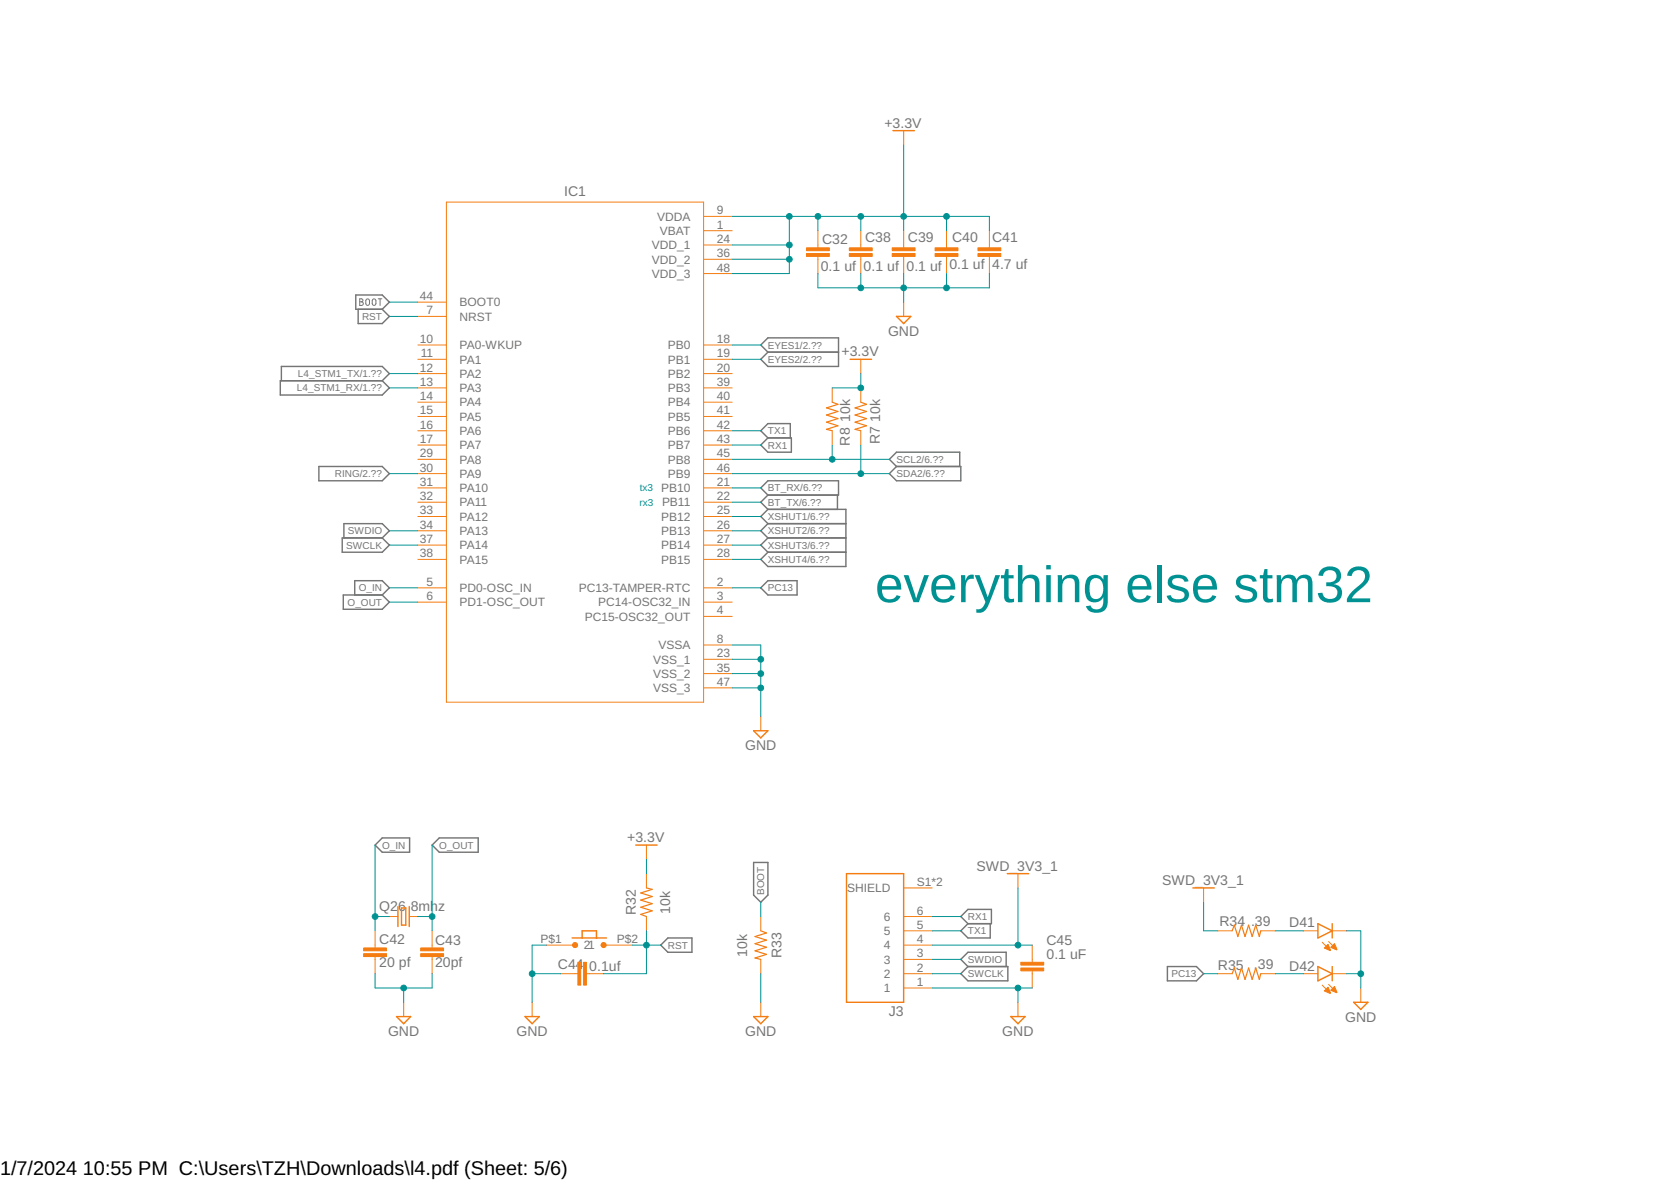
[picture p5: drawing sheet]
<svg xmlns="http://www.w3.org/2000/svg" width="297mm" height="210mm" viewBox="0 0 297 210" stroke-linecap="round" stroke-linejoin="round" font-family="sans-serif">
<g fill="none" stroke="#757575" stroke-width=".25">
<path d="M63.2 52.4h4.7l1.3 1.3-1.3 1.3h-4.7zM63.7 55v2.5h4.2l1.3-1.3-1.3-1.2M49.8 67.7h18.1l1.3 1.2-1.3 1.3h-18.1zM50 67.7v-2.6h17.9l1.3 1.3-1.3 1.3M135.2 61.3l1.3-1.3h12.6v5.1h-12.6l-1.3-1.2 1.3-1.3zM136.5 77.8l-1.3-1.2 1.3-1.3h4v2.5M136.5 77.8h4.2v2.6h-4.2l-1.3-1.3zM136.5 62.6h12.6M56.7 82.9h11.2l1.3 1.3-1.3 1.2h-11.2zM60.8 95.6h7.1l1.3 1.3-1.3 1.2h-7.1zM61.1 95.6v-2.5h6.8l1.3 1.2-1.3 1.3M135.2 86.7l1.3-1.3h12.6v2.6h-12.6z"/>
<path d="M136.5 98.1h13.9M136.5 95.6h13.9M136.5 93.1h13.9M136.5 88l-1.3 1.3 1.3 1.2M136.5 90.5h13.9v10.2h-13.9l-1.3-1.3 1.3-1.3M136.5 90.5l-1.3 1.3 1.3 1.3M136.5 93.1l-1.3 1.2 1.3 1.3M136.5 95.6l-1.3 1.3 1.3 1.2M148.9 88v2.5M159.4 82.9l-1.3-1.3 1.3-1.2h11.2v2.5M159.4 82.9h11.4v2.5h-11.4l-1.3-1.2zM61 105.7h6.9l1.3 1.3-1.3 1.3h-6.9z"/>
<path d="M63.1 105.7v-2.5h4.8l1.3 1.3-1.3 1.2M135.2 104.5l1.3-1.3h5.2v2.5h-5.2zM66.7 150.2l1.2-1.3h4.9v2.6h-4.9zM78.1 148.9h6.9v2.6h-6.9l-1.3-1.3zM134 153.3h2.5v5.8l-1.3 1.3-1.2-1.3zM117.5 168l1.2-1.3h4.3v2.5h-4.3zM170.8 162.9l1.3-1.3h4.1v2.6h-4.1zM170.8 173.1l1.3-1.3h7.1v2.5h-7.1zM172.1 164.2l-1.3 1.2 1.3 1.3h3.9v-2.5M172.1 171.8l-1.3-1.3 1.3-1.3h6.8v2.6M207.5 171.8h5.2l1.3 1.3-1.3 1.2h-5.2z"/>
</g>
<path d="M63.9 53.1l.6 .1v.3l-.2 .1 .3 .3-.2 .4h-.5zM63.9 53.6h.4M65.2 53.2l.2-.1 .3 .3-.1 .7-.2 .2-.2-.1-.2-.2zM66.3 53.2l.3-.1 .2 .3v.7l-.2 .2-.3-.1-.1-.2zM67.2 53.1h.7M67.6 53.1v1.2" fill="none" stroke="#757575" stroke-width=".18"/>
<g fill="none" stroke="#f57c10" stroke-width=".18">
<path d="M79.4 35.9h45.7v88.9h-45.7zM125.1 38.5h5.1M160.6 23.2v2.6M74.3 56.2h5.1M74.3 53.7h5.1M125.1 43.5h5.1M125.1 46.1h5.1M125.1 41h5.1M125.1 48.6h5.1M145.4 41v3M145.4 45.6v3M153 41v3"/>
<path d="M153 45.6v3M160.6 41v3M160.6 45.6v3M160.6 53.7v2.5M168.3 41v3M168.3 45.6v3M175.9 41v3M175.9 45.6v3M74.3 61.3h5.1M74.3 63.9h5.1M74.3 66.4h5.1M74.3 68.9h5.1"/>
<path d="M74.3 71.5h5.1M74.3 74h5.1M74.3 76.6h5.1M74.3 79.1h5.1M125.1 61.3h5.1M125.1 63.9h5.1M125.1 66.4h5.1M125.1 68.9h5.1M125.1 71.5h5.1M125.1 74h5.1M125.1 76.6h5.1M125.1 79.1h5.1"/>
<path d="M147.9 68.9v2.6M147.9 76.6v2.5M153 63.9v2.5M153 68.9v2.6M153 76.6v2.5M74.3 81.6h5.1M74.3 84.2h5.1M74.3 86.7h5.1M74.3 89.3h5.1M74.3 91.8h5.1M74.3 94.3h5.1M74.3 96.9h5.1"/>
<path d="M74.3 99.4h5.1M125.1 81.6h5.1M125.1 84.2h5.1M125.1 86.7h5.1M125.1 89.3h5.1M125.1 91.8h5.1M125.1 94.3h5.1M125.1 96.9h5.1M125.1 99.4h5.1M74.3 104.5h5.1M74.3 107h5.1M125.1 114.6h5.1"/>
<path d="M125.1 119.7h5.1M125.1 117.2h5.1M125.1 104.5h5.1M125.1 107h5.1M125.1 109.6h5.1M125.1 122.3h5.1M135.2 127.3v2.6M114.9 150.2v2.5M114.9 155.3v2.5M160.6 157.8h5.1M181 155.3v2.5M214 157.8v2.6"/>
<path d="M66.7 165.4v3.1M66.7 170v3.1M69.2 162.9h1.5M71.8 178.1v2.6M72.7 162.9h1.6M76.8 165.4v3.1M76.8 170v3.1M94.6 178.1v2.6M97.1 168h5.1M99.7 173.1h3M104.2 173.1h3.1M107.3 168h5.1"/>
<path d="M114.9 162.9v2.5M135.2 162.9v2.5M135.2 170.5v2.6M135.2 178.1v2.6M160.6 162.9h5.1M160.6 168h5.1M160.6 173.1h5.1M160.6 175.6h5.1M160.6 170.5h5.1M160.6 165.4h5.1M181 178.1v2.6M183.5 168v3"/>
<path d="M183.5 172.6v3M216.5 173.1h2.5M216.5 165.4h2.5M224.1 173.1h2.6M224.1 165.4h2.6M231.7 173.1h2.6M231.7 165.4h2.6M235 167.5l1.4 1.4M235 175.1l1.4 1.4M236.2 167.3l1.4 1.4M236.2 175l1.4 1.4M236.8 173.1h2.6"/>
<path d="M236.8 165.4h2.6M241.9 175.6v2.5"/>
</g>
<g fill="none" stroke="#f57c10" stroke-width=".25">
<path d="M158.7 23.2h3.8M159.4 56.2h2.5l-1.3 1.3zM151.1 63.9h3.8M134 129.9h2.5l-1.3 1.2zM113 150.2h3.8M150.5 155.3h10.1v22.8h-10.1zM179 155.3h3.9M212 157.8h3.9M70.7 161.1v3.6M71.4 161.4h.7v3h-.7zM72.7 161.1v3.6M101.7 166.7h6.1"/>
<path d="M103.5 166.7v-1.3h2.5v1.3M234.3 164.2l2.5 1.2-2.5 1.3zM234.3 171.8l2.5 1.3-2.5 1.2zM236.8 164.2v2.5M236.8 171.8v2.5M240.6 178.1h2.6l-1.3 1.3zM70.5 180.7h2.5l-1.2 1.2zM93.3 180.7h2.6l-1.3 1.2zM134 180.7h2.5l-1.3 1.2zM179.7 180.7h2.5l-1.2 1.2z"/>
</g>
<g fill="#f57c10" stroke="#f57c10" stroke-width=".18">
<path d="M143.4 45.1h4v.5h-4z"/>
<path d="M143.4 44h4v.6h-4z"/>
<path d="M151 45.1h4v.5h-4z"/>
<path d="M151 44h4v.6h-4z"/>
<path d="M158.6 45.1h4.1v.5h-4.1z"/>
<path d="M158.6 44h4.1v.6h-4.1z"/>
<path d="M166.2 45.1h4.1v.5h-4.1z"/>
<path d="M166.2 44h4.1v.6h-4.1z"/>
<path d="M173.8 45.1h4.1v.5h-4.1z"/>
<path d="M173.8 44h4.1v.6h-4.1z"/>
<path d="M64.6 169.5h4.1v.5h-4.1z"/>
<path d="M64.6 168.5h4.1v.5h-4.1z"/>
<path d="M74.8 169.5h4v.5h-4z"/>
<path d="M74.8 168.5h4v.5h-4z"/>
<path d="M103.7 171h.5v4.1h-.5z"/>
<path d="M102.7 171h.5v4.1h-.5z"/>
<path d="M181.5 172h4v.6h-4z"/>
<path d="M181.5 171h4v.5h-4z"/>
</g>
<g fill="#f57c10" stroke="#f57c10" stroke-width=".18">
<path d="M107.1 167.6a.46 .46 0 0 1 .6 .2 .46 .46 0 0 1-.3 .6 .46 .46 0 0 1-.6-.4h.6h-.6z" fill-rule="evenodd"/>
<path d="M102 167.6a.46 .46 0 0 1 .7 .2 .46 .46 0 0 1-.4 .6 .46 .46 0 0 1-.5-.4h.5h-.5z" fill-rule="evenodd"/>
<path d="M235.4 168.5l.7-.7 .4 1.1v.1z" fill-rule="evenodd"/>
<path d="M236.6 168.4l.6-.7 .5 1.1h-.1z" fill-rule="evenodd"/>
<path d="M235.4 176.1l.7-.6 .4 1v.1z" fill-rule="evenodd"/>
<path d="M236.6 176l.6-.7 .5 1.1h-.1z" fill-rule="evenodd"/>
</g>
<path d="M147.9 71.5l1 .4-2 .6 2 .6-2 .7 2 .6-2 .6 2 .7-2 .6 1 .3M153 71.5l1 .4-2 .6 2 .6-2 .7 2 .6-2 .6 2 .7-2 .6 1 .3M114.9 157.8l1 .3-2 .6 2 .6-2 .7 2 .6-2 .6 2 .7-2 .6 1 .4M135.2 165.4l1 .4-2 .7 2 .6-2 .6 2 .7-2 .6 2 .6-2 .7 1 .2M219 165.4l.4-1 .6 2.1 .7-2.1 .6 2.1 .7-2.1 .6 2.1 .6-2.1 .7 2.1 .2-1.1M219 173.1l.4-1.1 .6 2.1 .7-2.1 .6 2.1 .7-2.1 .6 2.1 .6-2.1 .7 2.1 .2-1" fill="none" stroke="#f57c10" stroke-width=".21"/>
<g fill="none" stroke="#009292" stroke-width=".18">
<path d="M130.2 38.5h45.7v2.5M140.3 38.5v10.1h-10.1M145.4 38.5v2.5M153 38.5v2.5M160.6 25.8v15.2M168.3 38.5v2.5M69.2 56.2h5.1M69.2 53.7h5.1M130.2 43.5h10.1M130.2 46.1h10.1M145.4 48.6v2.6h30.5v-2.6M153 48.6v2.6"/>
<path d="M160.6 48.6v5.1M168.3 48.6v2.6M69.2 68.9h5.1M69.2 66.4h5.1M130.2 76.6h5M130.2 79.1h5M130.2 61.3h5M130.2 63.9h5M147.9 79.1v2.5M153 66.4v2.5h-5.1M153 79.1v5.1M69.2 96.9h5.1"/>
<path d="M69.2 94.3h5.1M69.2 84.2h5.1M130.2 96.9h5M130.2 94.3h5M130.2 81.6h27.9M130.2 84.2h27.9M130.2 86.7h5M130.2 89.3h5M130.2 91.8h5M130.2 99.4h5M69.2 104.5h5.1M69.2 107h5.1"/>
<path d="M130.2 114.6h5v12.7M130.2 119.7h5M130.2 117.2h5M130.2 104.5h5M130.2 122.3h5M66.7 150.2v15.2M76.8 150.2v15.2M114.9 152.7v2.6M181 157.8v10.2M66.7 173.1v2.5h10.1v-2.5M66.7 162.9h2.5M71.8 175.6v2.5"/>
<path d="M74.3 162.9h2.5M94.6 173.1h5.1M97.1 168h-2.5v10.1M112.4 168h5.1M114.9 165.4v7.7h-7.6M135.2 160.4v2.5M135.2 173.1v5M165.7 175.6h17.8M165.7 168h17.8M165.7 173.1h5.1M165.7 165.4h5.1M165.7 162.9h5.1"/>
<path d="M165.7 170.5h5.1M181 175.6v2.5M214 173.1h2.5M214 160.4v5h2.5M226.7 173.1h5M226.7 165.4h5M239.4 173.1h2.5M239.4 165.4h2.5v10.2"/>
</g>
<g fill="#009292" stroke="#009292" stroke-width=".18">
<circle cx="168.3" cy="51.2" r=".51"/>
<circle cx="160.6" cy="51.2" r=".51"/>
<circle cx="153" cy="51.2" r=".51"/>
<circle cx="135.2" cy="117.2" r=".51"/>
<circle cx="135.2" cy="119.7" r=".51"/>
<circle cx="135.2" cy="122.3" r=".51"/>
<circle cx="71.8" cy="175.6" r=".51"/>
<circle cx="94.6" cy="173.1" r=".51"/>
<circle cx="181" cy="175.6" r=".51"/>
<circle cx="241.9" cy="173.1" r=".51"/>
<circle cx="140.3" cy="43.5" r=".51"/>
<circle cx="140.3" cy="38.5" r=".51"/>
<circle cx="140.3" cy="46.1" r=".51"/>
<circle cx="145.4" cy="38.5" r=".51"/>
<circle cx="168.3" cy="38.5" r=".51"/>
<circle cx="160.6" cy="38.5" r=".51"/>
<circle cx="153" cy="38.5" r=".51"/>
<circle cx="153" cy="68.9" r=".51"/>
<circle cx="114.9" cy="168" r=".51"/>
<circle cx="66.7" cy="162.9" r=".51"/>
<circle cx="76.8" cy="162.9" r=".51"/>
<circle cx="147.9" cy="81.6" r=".51"/>
<circle cx="153" cy="84.2" r=".51"/>
<circle cx="181" cy="168" r=".51"/>
</g>
<text font-size="9.1" fill="#009292" x="155.6" y="107">everything else stm32</text>
<g font-size="3.5">
<text x="0" y="208.9">1/7/2024</text>
<text x="14.7" y="208.9">10:55 PM C:\Users\TZH\Downloads\l4.pdf (Sheet: 5/6)</text>
</g>
<g font-size="2.5" fill="#757575">
<text x="157.2" y="22.7">+3.3V</text>
<text x="100.3" y="34.8">IC1</text>
<text x="146.2" y="43.3">C32</text>
<text x="153.8" y="43">C38</text>
<text x="161.4" y="43">C39</text>
<text x="168.8" y="47.9">0.1 uf</text>
<text x="169.3" y="43">C40</text>
<text x="176.4" y="47.9">4.7 uf</text>
<text x="176.4" y="43">C41</text>
<text x="145.9" y="48.1">0.1 uf</text>
<text x="153.5" y="48.1">0.1 uf</text>
<text x="161.1" y="48.1">0.1 uf</text>
<text x="157.9" y="59.7">GND</text>
<text x="149.6" y="63.4">+3.3V</text>
<text x="151.1" y="75" transform="rotate(-90 151.1 75)">10k</text>
<text x="156.4" y="75" transform="rotate(-90 156.4 75)">10k</text>
<text x="151.1" y="79.2" transform="rotate(-90 151.1 79.2)">R8</text>
<text x="156.4" y="78.9" transform="rotate(-90 156.4 78.9)">R7</text>
<text x="132.5" y="133.3">GND</text>
<text x="111.5" y="149.7">+3.3V</text>
<text x="173.6" y="154.8">SWD_3V3_1</text>
<text x="67.4" y="161.9">Q2</text>
<text x="70.8" y="161.9">6</text>
<text x="73" y="161.9">8mhz</text>
<text x="206.6" y="157.3">SWD_3V3_1</text>
<text x="67.4" y="167.7">C42</text>
<text x="77.3" y="168">C43</text>
<text x="113" y="162.6" transform="rotate(-90 113 162.6)">R32</text>
<text x="119.1" y="162.4" transform="rotate(-90 119.1 162.4)">10k</text>
<text x="186" y="168">C45</text>
<text x="216.8" y="164.6">R34 .39</text>
<text x="229.2" y="164.7">D41</text>
<text x="67.4" y="171.8">20 pf</text>
<text x="77.3" y="171.8">20pf</text>
<text x="99.2" y="172.3">C44</text>
<text x="104.8" y="172.5">0.1uf</text>
<text x="132.8" y="170" transform="rotate(-90 132.8 170)">10k</text>
<text x="138.9" y="170.3" transform="rotate(-90 138.9 170.3)">R33</text>
<text x="186" y="170.5">0.1 uF</text>
<text x="216.5" y="172.4">R35</text>
<text x="222.9" y="172.2">.39</text>
<text x="229.2" y="172.5">D42</text>
<text x="69" y="184.1">GND</text>
<text x="91.8" y="184.1">GND</text>
<text x="132.5" y="184.1">GND</text>
<text x="158" y="180.5">J3</text>
<text x="178.2" y="184.1">GND</text>
<text x="239.1" y="181.6">GND</text>
</g>
<g font-size="2.1" fill="#757575">
<text x="116.8" y="39.2">VDDA</text>
<text x="117.3" y="41.8">VBAT</text>
<text x="127.4" y="38.1">9</text>
<text x="127.4" y="40.6">1</text>
<text x="115.9" y="44.3">VDD_1</text>
<text x="115.9" y="46.8">VDD_2</text>
<text x="127.4" y="43.2">24</text>
<text x="127.4" y="45.7">36</text>
<text x="74.7" y="53.3">44</text>
<text x="115.9" y="49.4">VDD_3</text>
<text x="127.4" y="48.3">48</text>
<text x="75.8" y="55.9">7</text>
<text x="81.7" y="57">NRST</text>
<text x="81.7" y="54.5">BOOT0</text>
<text x="74.7" y="61">10</text>
<text x="74.8" y="63.5">11</text>
<text x="81.7" y="62.1">PA0-WKUP</text>
<text x="81.7" y="64.6">PA1</text>
<text x="118.7" y="62.1">PB0</text>
<text x="118.7" y="64.6">PB1</text>
<text x="127.4" y="61">18</text>
<text x="127.4" y="63.5">19</text>
<text x="74.7" y="66">12</text>
<text x="74.7" y="68.6">13</text>
<text x="74.7" y="71.1">14</text>
<text x="81.7" y="67.2">PA2</text>
<text x="81.7" y="69.7">PA3</text>
<text x="118.7" y="67.2">PB2</text>
<text x="118.7" y="69.7">PB3</text>
<text x="127.4" y="66">20</text>
<text x="127.4" y="68.6">39</text>
<text x="127.4" y="71.1">40</text>
<text x="74.7" y="73.7">15</text>
<text x="74.7" y="76.2">16</text>
<text x="81.7" y="72.2">PA4</text>
<text x="81.7" y="74.8">PA5</text>
<text x="81.7" y="77.3">PA6</text>
<text x="118.7" y="72.2">PB4</text>
<text x="118.7" y="74.8">PB5</text>
<text x="118.7" y="77.3">PB6</text>
<text x="127.4" y="73.7">41</text>
<text x="127.4" y="76.2">42</text>
<text x="74.7" y="78.7">17</text>
<text x="74.7" y="81.3">29</text>
<text x="74.7" y="83.8">30</text>
<text x="81.7" y="79.9">PA7</text>
<text x="81.7" y="82.4">PA8</text>
<text x="118.7" y="79.9">PB7</text>
<text x="118.7" y="82.4">PB8</text>
<text x="127.4" y="78.7">43</text>
<text x="127.4" y="81.3">45</text>
<text x="127.4" y="83.8">46</text>
<text x="74.7" y="86.4">31</text>
<text x="74.7" y="88.9">32</text>
<text x="81.7" y="84.9">PA9</text>
<text x="81.7" y="87.5">PA10</text>
<text x="117.5" y="87.5">PB10</text>
<text x="118.7" y="84.9">PB9</text>
<text x="127.4" y="86.4">21</text>
<text x="127.4" y="88.9">22</text>
<text x="74.7" y="91.4">33</text>
<text x="74.7" y="94">34</text>
<text x="81.7" y="90">PA11</text>
<text x="81.7" y="92.6">PA12</text>
<text x="81.7" y="95.1">PA13</text>
<text x="117.5" y="92.6">PB12</text>
<text x="117.5" y="95.1">PB13</text>
<text x="117.7" y="90">PB11</text>
<text x="127.4" y="91.4">25</text>
<text x="127.4" y="94">26</text>
<text x="74.7" y="96.5">37</text>
<text x="74.7" y="99.1">38</text>
<text x="81.7" y="97.6">PA14</text>
<text x="81.7" y="100.2">PA15</text>
<text x="117.5" y="97.6">PB14</text>
<text x="117.5" y="100.2">PB15</text>
<text x="127.4" y="96.5">27</text>
<text x="127.4" y="99.1">28</text>
<text x="75.8" y="104.1">5</text>
<text x="75.8" y="106.7">6</text>
<text x="81.7" y="105.3">PD0-OSC_IN</text>
<text x="81.7" y="107.8">PD1-OSC_OUT</text>
<text x="102.9" y="105.3">PC13-TAMPER-RTC</text>
<text x="106.4" y="107.8">PC14-OSC32_IN</text>
<text x="127.4" y="104.1">2</text>
<text x="127.4" y="106.7">3</text>
<text x="104" y="110.3">PC15-OSC32_OUT</text>
<text x="127.4" y="109.2">4</text>
<text x="116.1" y="117.9">VSS_1</text>
<text x="117.1" y="115.4">VSSA</text>
<text x="127.4" y="114.3">8</text>
<text x="127.4" y="119.4">35</text>
<text x="127.4" y="116.8">23</text>
<text x="116.1" y="120.5">VSS_2</text>
<text x="116.1" y="123">VSS_3</text>
<text x="127.4" y="121.9">47</text>
<text x="150.6" y="158.6">SHIELD</text>
<text x="163" y="157.5">S1*2</text>
<text x="96.1" y="167.6">P$1</text>
<text x="109.6" y="167.6">P$2</text>
<text x="157.1" y="166.2">5</text>
<text x="157.1" y="163.7">6</text>
<text x="163" y="167.6">4</text>
<text x="163" y="165.1">5</text>
<text x="163" y="162.5">6</text>
<text x="103.8" y="168.7">21</text>
<text x="157.1" y="173.8">2</text>
<text x="157.1" y="171.3">3</text>
<text x="157.1" y="168.7">4</text>
<text x="163" y="172.7">2</text>
<text x="163" y="170.2">3</text>
<text x="157.1" y="176.4">1</text>
<text x="163" y="175.2">1</text>
</g>
<g font-size="1.8" fill="#757575">
<text x="64.4" y="56.9">RST</text>
<text x="136.5" y="62">EYES1/2.??</text>
<text x="136.5" y="64.5">EYES2/2.??</text>
<text x="52.8" y="69.6">L4_STM1_RX/1.??</text>
<text x="53" y="67">L4_STM1_TX/1.??</text>
<text x="136.5" y="77.2">TX1</text>
<text x="136.5" y="79.7">RX1</text>
<text x="159.4" y="82.3">SCL2/6.??</text>
<text x="59.5" y="84.8">RING/2.??</text>
<text x="136.5" y="87.3">BT_RX/6.??</text>
<text x="136.5" y="89.9">BT_TX/6.??</text>
<text x="159.4" y="84.8">SDA2/6.??</text>
<text x="61.8" y="95">SWDIO</text>
<text x="136.5" y="92.4">XSHUT1/6.??</text>
<text x="136.5" y="95">XSHUT2/6.??</text>
<text x="61.5" y="97.5">SWCLK</text>
<text x="136.5" y="97.5">XSHUT3/6.??</text>
<text x="136.5" y="100">XSHUT4/6.??</text>
<text x="61.8" y="107.7">O_OUT</text>
<text x="63.8" y="105.1">O_IN</text>
<text x="136.5" y="105.1">PC13</text>
<text x="67.9" y="150.8">O_IN</text>
<text x="78.1" y="150.8">O_OUT</text>
<text x="135.9" y="159.1" transform="rotate(-90 135.9 159.1)">BOOT</text>
<text x="172.1" y="166.1">TX1</text>
<text x="172.1" y="163.5">RX1</text>
<text x="118.7" y="168.6">RST</text>
<text x="172.1" y="173.7">SWCLK</text>
<text x="172.1" y="171.1">SWDIO</text>
<text x="208.2" y="173.7">PC13</text>
</g>
<g font-size="1.8" fill="#009292">
<text x="113.7" y="89.9">rx3</text>
<text x="113.7" y="87.3">tx3</text>
</g>
</svg>
